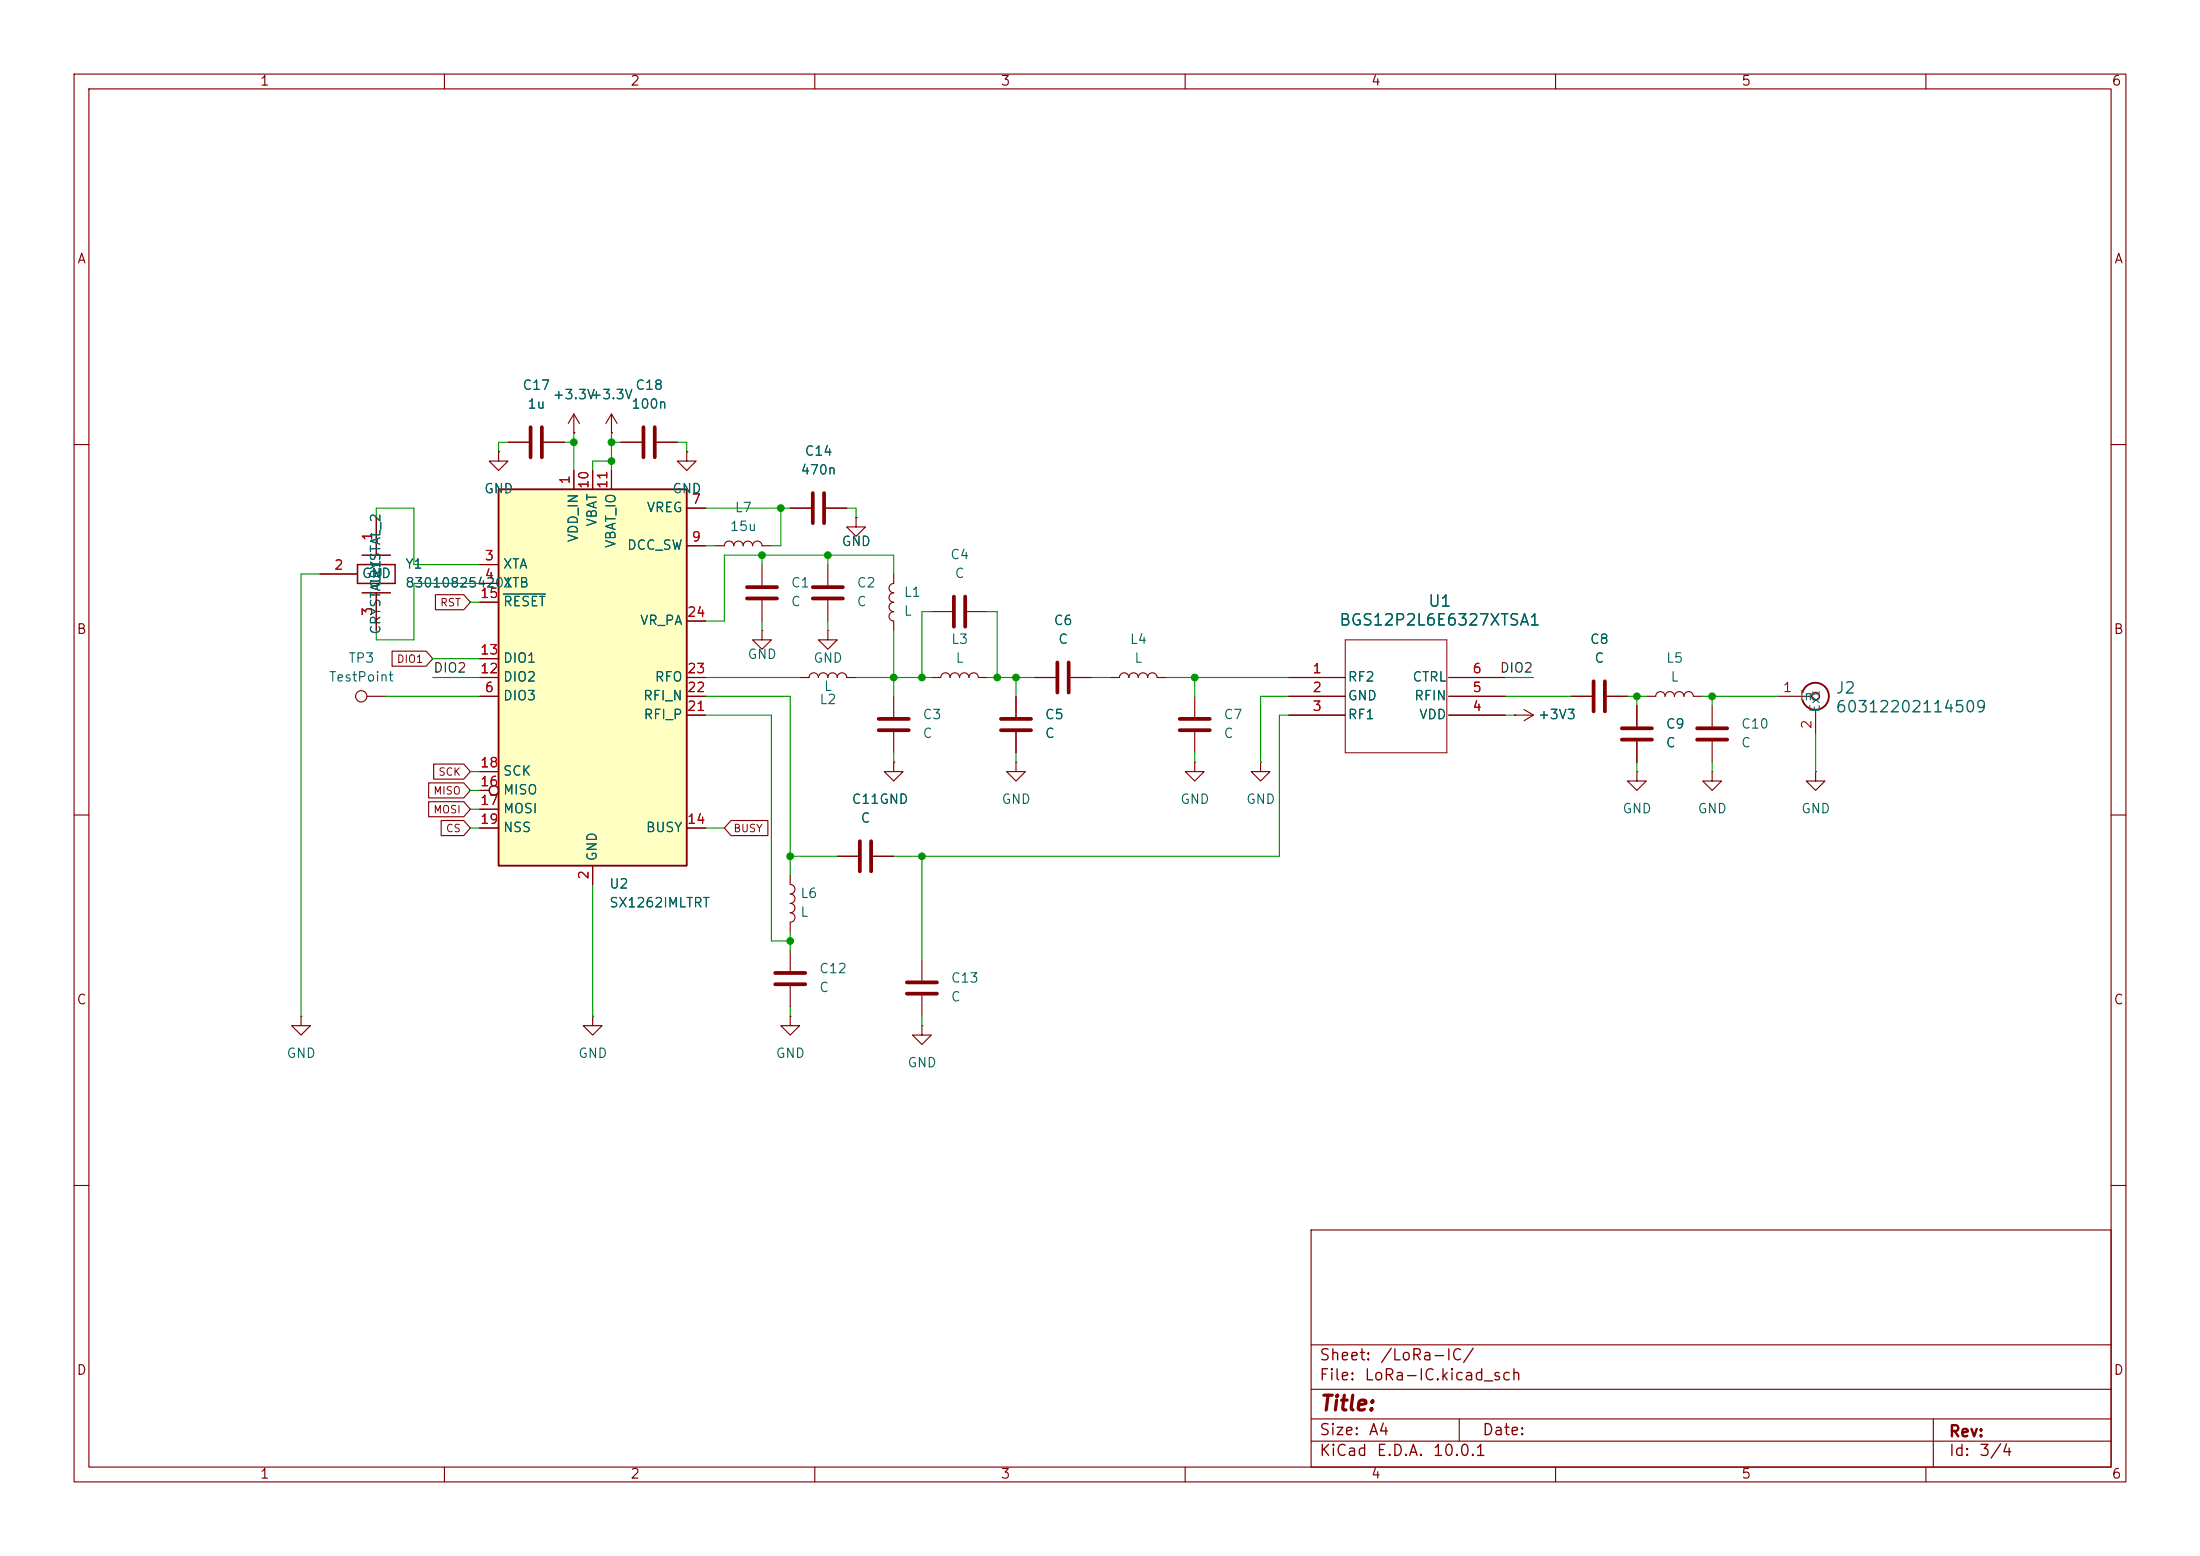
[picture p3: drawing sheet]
<svg xmlns="http://www.w3.org/2000/svg" width="297mm" height="210mm" viewBox="0 0 297 210" stroke-linecap="round" stroke-linejoin="round" font-family="sans-serif">
<g fill="none" stroke="#840000" stroke-width=".15">
<path d="M10 10h277v190h-277zM12 12h273v186h-273zM60 10v2M110 10v2M160 10v2M210 10v2M260 10v2M68.6 59.7h2.8M73.4 59.7h2.8M77.5 58.4h.1M77.5 55.9l-.8 1.3M77.5 55.9l.7 1.3"/>
<path d="M77.5 55.9v2.5M82.5 58.4h.1M82.5 55.9l-.7 1.3M82.5 55.9l.8 1.3M82.5 55.9v2.5M83.8 59.7h2.8M88.6 59.7h2.8M10 60h2M43.2 77.5h5.1M50.8 69.9v5M67.3 61v1.2h1.3l-1.3 1.3-1.3-1.3h1.3M67.3 61h.1"/>
<path d="M92.7 61v1.2h1.3l-1.3 1.3-1.3-1.3h1.3M92.7 61h.1M96.5 73.7h1.3a.64 .64 0 0 1 .6-.7 .64 .64 0 0 1 .7 .7 .64 .64 0 0 1 .6-.7 .64 .64 0 0 1 .6 .7 .64 .64 0 0 1 .7-.7 .64 .64 0 0 1 .6 .7 .64 .64 0 0 1 .6-.7 .64 .64 0 0 1 .7 .7h1.2M102.9 76.2v2.8M106.7 68.6h2.8M111.5 68.6h2.8M111.8 76.2v2.8M120.6 77.5v1.2a.64 .64 0 0 0-.6 .7 .64 .64 0 0 0 .6 .6 .63 .63 0 0 0-.6 .6 .63 .63 0 0 0 .6 .7M285 60h2M49.5 94h2.6M50.8 80v5.1M102.9 85.1v1.3h1.2l-1.2 1.2-1.3-1.2h1.3"/>
<path d="M102.9 85.1h.1M102.9 81v2.8M107.9 91.4h1.3a.64 .64 0 0 1 .7-.6 .64 .64 0 0 1 .6 .6 .64 .64 0 0 1 .6-.6 .64 .64 0 0 1 .7 .6 .64 .64 0 0 1 .6-.6 .64 .64 0 0 1 .6 .6 .64 .64 0 0 1 .7-.6 .64 .64 0 0 1 .6 .6h1.3M111.8 85.1v1.3h1.2l-1.2 1.2-1.3-1.2h1.3M111.8 85.1h.1M111.8 81v2.8M120.6 81.3a.64 .64 0 0 0-.6 .6 .64 .64 0 0 0 .6 .7 .63 .63 0 0 0-.6 .6 .63 .63 0 0 0 .6 .6v1.3M120.6 94v2.8M120.6 98.8v2.8M125.7 91.4h1.3a.64 .64 0 0 1 .6-.6 .64 .64 0 0 1 .7 .6 .64 .64 0 0 1 .6-.6 .64 .64 0 0 1 .6 .6 .64 .64 0 0 1 .7-.6 .64 .64 0 0 1 .6 .6 .64 .64 0 0 1 .6-.6 .64 .64 0 0 1 .7 .6h1.2M125.7 82.6h2.8M130.6 82.6h2.7"/>
<path d="M137.2 94v2.8M137.2 98.8v2.8M139.7 91.4h2.8M144.5 91.4h2.8M149.9 91.4h1.2a.64 .64 0 0 1 .7-.6 .64 .64 0 0 1 .6 .6 .64 .64 0 0 1 .6-.6 .64 .64 0 0 1 .7 .6 .64 .64 0 0 1 .6-.6 .64 .64 0 0 1 .6 .6 .64 .64 0 0 1 .7-.6 .64 .64 0 0 1 .6 .6h1.3M161.3 94v2.8M161.3 98.8v2.8M174 91.4h7.6M174 94h7.6M174 96.5h7.6M195.6 91.4h7.6M195.6 94h7.6"/>
<path d="M195.6 96.5h7.6M204.5 96.5h.1M204.5 96.5h2.5M205.7 95.8l1.3 .7M207 96.5l-1.3 .8M212.1 94h2.8M216.9 94h2.8M221 95.3v2.7M222.2 94h1.3a.64 .64 0 0 1 .7-.7 .64 .64 0 0 1 .6 .7 .64 .64 0 0 1 .6-.7 .64 .64 0 0 1 .7 .7 .64 .64 0 0 1 .6-.7 .64 .64 0 0 1 .6 .7 .64 .64 0 0 1 .7-.7 .64 .64 0 0 1 .6 .7h1.3M231.1 95.3v2.7M240 94h4.6M245.1 95.8v3.3"/>
<path d="M10 110h2M106.7 118.1v1.3a.64 .64 0 0 1 .6 .6 .64 .64 0 0 1-.6 .7 .64 .64 0 0 1 .6 .6 .64 .64 0 0 1-.6 .6M113 115.6h2.8M117.9 115.6h2.7M120.6 102.9v1.2h1.3l-1.3 1.3-1.2-1.3h1.2M120.6 102.9h.1M137.2 102.9v1.2h1.2l-1.2 1.3-1.3-1.3h1.3M137.2 102.9h.1M161.3 102.9v1.2h1.3l-1.3 1.3-1.3-1.3h1.3M161.3 102.9h.1M170.2 102.9v1.2h1.2l-1.2 1.3-1.3-1.3h1.3M170.2 102.9h.1"/>
<path d="M221 104.1v1.3h1.2l-1.2 1.3-1.3-1.3h1.3M221 104.1h.1M221 100.1v2.8M231.1 104.1v1.3h1.3l-1.3 1.3-1.2-1.3h1.2M231.1 104.1h.1M231.1 100.1v2.8M245.1 104.1v1.3h1.3l-1.3 1.3-1.3-1.3h1.3M245.1 104.1h.1M285 110h2M40.6 137.2v1.2h1.3l-1.3 1.3-1.2-1.3h1.2M40.6 137.2h.1M106.7 121.9a.64 .64 0 0 1 .6 .7 .64 .64 0 0 1-.6 .6 .64 .64 0 0 1 .6 .6 .64 .64 0 0 1-.6 .7v1.2"/>
<path d="M124.5 129.5v2.8M124.5 134.4v2.8M10 160h2M177 166h108v32h-108zM285 160h2M60 198v2M110 198v2M160 198v2M177 194.5h108M177 191.5h108M177 187.5h108M177 181.5h108"/>
<path d="M197 191.5v3M210 198v2M260 198v2M261 191.5v6.5"/>
<circle cx="48.8" cy="94" r=".76"/>
</g>
<g fill="none" stroke="#840000" stroke-width=".51">
<path d="M71.6 57.7v4M73.2 57.7v4M86.9 57.7v4M88.4 57.7v4M100.8 79.2h4.1M109.7 66.5v4.1M109.7 79.2h4.1M111.3 66.5v4.1M100.8 80.8h4.1M109.7 80.8h4.1M118.6 97h4.1M118.6 98.6h4.1"/>
<path d="M128.8 80.5v4.1M130.3 80.5v4.1M135.1 97h4.1M135.1 98.6h4.1M142.7 89.4v4.1M144.3 89.4v4.1M159.3 97h4M159.3 98.6h4M215.1 91.9v4.1M216.7 91.9v4.1M218.9 98.3h4.1M218.9 99.8h4.1"/>
<path d="M229.1 98.3h4.1M229.1 99.8h4.1M116.1 113.5v4.1M117.6 113.5v4.1M122.4 132.6h4.1M122.4 134.1h4.1"/>
</g>
<g fill="none" stroke="#840000" stroke-width=".2">
<path d="M48.3 76.2h5v2.5h-5zM48.9 74.9h3.8M48.9 80h3.8"/>
<circle cx="245.1" cy="94" r=".51"/>
</g>
<path d="M181.6 86.4h13.7v15.2h-13.7z" fill="none" stroke="#840000" stroke-width=".14"/>
<path d="M243.3 93.5a1.81 1.81 0 0 1 2.8-1 1.81 1.81 0 0 1 0 2.9 1.81 1.81 0 0 1-2.8-.9" fill="none" stroke="#840000" stroke-width=".25"/>
<path d="M67.3 66h25.4v50.8h-25.4z" fill="#ffffc2"/>
<path d="M67.3 66h25.4v50.8h-25.4z" fill="none" stroke="#840000" stroke-width=".25"/>
<g fill="none" stroke="#840000" stroke-width=".15">
<path d="M68.6 59.7h2.8M73.4 59.7h2.8M77.5 58.4h.1M82.5 58.4h.1M83.8 59.7h2.8M88.6 59.7h2.8M43.2 77.5h5.1M50.8 69.9v5M64.8 76.2h2.5M64.8 78.7h2.5M67.3 61h.1M77.5 63.5v2.5"/>
<path d="M80 63.5v2.5M82.5 63.5v2.5M92.7 61h.1M92.7 68.6h2.5M92.7 73.7h2.5M106.7 68.6h2.8M111.5 68.6h2.8M115.6 69.9v1.2h1.2l-1.2 1.3-1.3-1.3h1.3M115.6 69.9h.1M50.8 80v5.1M52.9 87.9h4.6l.9 1-.9 1h-4.6zM58.8 80.3h3.8l.9 1-.9 1h-3.8z"/>
<path d="M64.8 94h2.5M64.8 91.4h2.5M64.8 88.9h2.5M64.8 81.3h2.5M92.7 94h2.5M92.7 91.4h2.5M92.7 96.5h2.5M92.7 83.8h2.5M137.2 94v2.8M137.2 98.8v2.8M139.7 91.4h2.8M144.5 91.4h2.8"/>
<path d="M174 94h7.6M174 91.4h7.6M174 96.5h7.6M195.6 94h7.6M195.6 91.4h7.6M195.6 96.5h7.6M204.5 96.5h.1M212.1 94h2.8M216.9 94h2.8M221 95.3v2.7M57.9 105.7h4.7l.9 1-.9 1h-4.7zM57.9 108.2h4.7l.9 1-.9 1h-4.7z"/>
<path d="M58.5 103.1h4.1l.9 1-.9 1.1h-4.1zM59.6 110.7h3l.9 1.1-.9 1h-3zM64.8 111.8h2.5M64.8 106.7h1.2M64.8 109.2h2.5M64.8 104.1h2.5M80 116.8v2.6M92.7 111.8h2.5M98.7 110.7h5v2.1h-5l-.9-1zM113 115.6h2.8M117.9 115.6h2.7M120.6 102.9h.1"/>
<path d="M221 100.1v2.8M80 137.2v1.2h1.3l-1.3 1.3-1.3-1.3h1.3M80 137.2h.1M106.7 137.2v1.2h1.2l-1.2 1.3-1.3-1.3h1.3M106.7 137.2h.1M106.7 128.3v2.8M106.7 133.1v2.8M124.5 138.4v1.3h1.2l-1.2 1.3-1.3-1.3h1.3M124.5 138.4h.1"/>
<circle cx="66.7" cy="106.7" r=".63"/>
</g>
<path d="M67.9 80.2h5.7" fill="none" stroke="#006464" stroke-width=".15"/>
<path d="M104.6 131.3h4.1M104.6 132.8h4.1" fill="none" stroke="#840000" stroke-width=".51"/>
<g fill="none" stroke="#009600" stroke-width=".15">
<path d="M68.6 59.7h-1.3v1.3M76.2 59.7h1.3M77.5 58.4v5.1M82.5 58.4v5.1M82.5 59.7h1.3M91.4 59.7h1.3v1.3M43.2 77.5h-2.6v59.7M50.8 69.9v-1.3h5.1v7.6h8.9M64.8 78.7h-8.9v7.7h-5.1v-1.3M82.5 62.2h-2.5v1.3M95.2 73.7h1.3M95.2 68.6h11.5"/>
<path d="M102.9 74.9v1.3M105.4 68.6v5.1h-1.3M111.8 74.9v1.3M114.3 68.6h1.3v1.3M120.6 77.5v-2.6h-22.8v8.9h-2.6M52.1 94h12.7M58.4 91.4h6.4M58.4 88.9h6.4M63.5 81.3h1.3M95.2 91.4h12.7M95.2 94h11.5v24.1M95.2 96.5h8.9v30.5h2.6"/>
<path d="M102.9 83.8v1.3M111.8 83.8v1.3M115.6 91.4h10.1M120.6 85.1v8.9M125.7 82.6h-1.2v8.8M133.3 91.4h6.4M133.3 82.6h1.3v8.8M137.2 91.4v2.6M147.3 91.4h2.6M157.5 91.4h16.5M161.3 91.4v2.6M174 96.5h-1.3v19.1h-52.1"/>
<path d="M174 94h-3.8v8.9M203.2 91.4h3.8M203.2 94h8.9M203.2 96.5h1.3M219.7 94h2.5M221 94v1.3M229.9 94h10.1M231.1 94v1.3M245.1 99.1v5M63.5 111.8h1.3M63.5 104.1h1.3M63.5 106.7h1.3"/>
<path d="M63.5 109.2h1.3M80 119.4v17.8M95.2 111.8h2.6M106.7 115.6h6.3M120.6 101.6v1.3M124.5 115.6v13.9M137.2 101.6v1.3M161.3 101.6v1.3M221 102.9v1.2M231.1 102.9v1.2M106.7 125.7v2.6M106.7 135.9v1.3"/>
<path d="M124.5 137.2v1.2"/>
</g>
<g fill="#009600" stroke="#009600" stroke-width=".14">
<circle cx="111.8" cy="74.9" r=".46"/>
<circle cx="77.5" cy="59.7" r=".46"/>
<circle cx="82.5" cy="59.7" r=".46"/>
<circle cx="105.4" cy="68.6" r=".46"/>
<circle cx="82.5" cy="62.2" r=".46"/>
<circle cx="124.5" cy="91.4" r=".46"/>
<circle cx="120.6" cy="91.4" r=".46"/>
<circle cx="106.7" cy="115.6" r=".46"/>
<circle cx="124.5" cy="115.6" r=".46"/>
<circle cx="221" cy="94" r=".46"/>
<circle cx="161.3" cy="91.4" r=".46"/>
<circle cx="231.1" cy="94" r=".46"/>
<circle cx="102.9" cy="74.9" r=".46"/>
<circle cx="106.7" cy="127" r=".46"/>
<circle cx="134.6" cy="91.4" r=".46"/>
<circle cx="137.2" cy="91.4" r=".46"/>
</g>
<text font-size="2" fill="#840000" x="178" y="190.9">Title:</text>
<g font-size="1.5" fill="#006464">
<text x="192.7" y="82.3">U1</text>
<text x="180.7" y="84.8">BGS12P2L6E6327XTSA1</text>
<text x="247.7" y="94">J2</text>
<text x="247.7" y="96.5">60312202114509</text>
</g>
<g font-size="1.5" fill="#840000">
<text x="178" y="184">Sheet:</text>
<text x="186.2" y="184">/LoRa-IC/</text>
<text x="178" y="186.7">File:</text>
<text x="184.1" y="186.7">LoRa-IC.kicad_sch</text>
<text x="178" y="196.9">KiCad</text>
<text x="178" y="194.1">Size:</text>
<text x="184.7" y="194.1">A4</text>
<text x="185.7" y="196.9">E.D.A.</text>
<text x="193.3" y="196.9">10.0.1</text>
<text x="200" y="194.1">Date:</text>
<text x="263" y="194.3">Rev:</text>
<text x="263" y="196.9">Id:</text>
<text x="267.1" y="196.9">3/4</text>
</g>
<g font-size="1.3" fill="#840000">
<text x="35" y="11.9">1</text>
<text x="85" y="11.9">2</text>
<text x="135" y="11.9">3</text>
<text x="185" y="11.9">4</text>
<text x="235" y="11.9">5</text>
<text x="285" y="11.9">6</text>
<text x="10.3" y="35.9">A</text>
<text x="285.3" y="35.9">A</text>
<text x="10.3" y="85.9">B</text>
<text x="285.3" y="85.9">B</text>
<text x="10.3" y="135.9">C</text>
<text x="285.3" y="135.9">C</text>
<text x="10.3" y="185.9">D</text>
<text x="285.3" y="185.9">D</text>
<text x="35" y="199.9">1</text>
<text x="85" y="199.9">2</text>
<text x="135" y="199.9">3</text>
<text x="185" y="199.9">4</text>
<text x="235" y="199.9">5</text>
<text x="285" y="199.9">6</text>
</g>
<g font-size="1.3" fill="#006464">
<text x="70.4" y="52.9">C17</text>
<text x="85.7" y="52.9">C18</text>
<text x="71.1" y="55.5">1u</text>
<text x="74.5" y="54.2">+3.3V</text>
<text x="79.6" y="54.2">+3.3V</text>
<text x="85.1" y="55.5">100n</text>
<text x="108" y="64.4">470n</text>
<text x="108.5" y="61.8">C14</text>
<text x="65.3" y="66.9">GND</text>
<text x="80.9" y="71.2" transform="rotate(-90 80.9 71.2)">VBAT</text>
<text x="87.2" y="69.4">VREG</text>
<text x="90.7" y="66.9">GND</text>
<text x="98.4" y="72">15u</text>
<text x="99.1" y="69.4">L7</text>
<text x="54.6" y="77.1">Y1</text>
<text x="67.8" y="77.1">XTA</text>
<text x="78.3" y="73.3" transform="rotate(-90 78.3 73.3)">VDD_IN</text>
<text x="83.4" y="74.1" transform="rotate(-90 83.4 74.1)">VBAT_IO</text>
<text x="84.6" y="74.5">DCC_SW</text>
<text x="113.5" y="74">GND</text>
<text x="128.2" y="75.8">C4</text>
<text x="48.8" y="78.3">GND</text>
<text x="51.7" y="79.5" transform="rotate(-90 51.7 79.5)">CRYSTAL_2</text>
<text x="54.6" y="79.6">830108254201</text>
<text x="67.8" y="79.6">XTB</text>
<text x="67.8" y="82.1">RESET</text>
<text x="106.7" y="79.6">C1</text>
<text x="106.7" y="82.1">C</text>
<text x="115.6" y="79.6">C2</text>
<text x="115.6" y="82.1">C</text>
<text x="121.9" y="83.4">L</text>
<text x="121.9" y="80.9">L1</text>
<text x="128.8" y="78.3">C</text>
<text x="46.9" y="89.8">TP3</text>
<text x="51.7" y="85.7" transform="rotate(-90 51.7 85.7)">CRYSTAL_1</text>
<text x="67.8" y="89.8">DIO1</text>
<text x="86.3" y="84.7">VR_PA</text>
<text x="100.8" y="89.3">GND</text>
<text x="109.7" y="89.8">GND</text>
<text x="128.3" y="87.2">L3</text>
<text x="128.9" y="89.8">L</text>
<text x="142.2" y="84.7">C6</text>
<text x="142.8" y="87.2">C</text>
<text x="152.4" y="87.2">L4</text>
<text x="153.1" y="89.8">L</text>
<text x="214.6" y="87.2">C8</text>
<text x="215.2" y="89.8">C</text>
<text x="224.8" y="89.8">L5</text>
<text x="44.3" y="92.3">TestPoint</text>
<text x="67.8" y="94.8">DIO3</text>
<text x="67.8" y="92.3">DIO2</text>
<text x="86.7" y="94.8">RFI_N</text>
<text x="88.3" y="92.3">RFO</text>
<text x="110.5" y="95.4">L2</text>
<text x="111.1" y="93.6">L</text>
<text x="181.9" y="92.3">RF2</text>
<text x="181.9" y="94.8">GND</text>
<text x="190.6" y="92.3">CTRL</text>
<text x="190.8" y="94.8">RFIN</text>
<text x="225.4" y="92.3">L</text>
<text x="242.8" y="94.8">In</text>
<text x="86.8" y="97.4">RFI_P</text>
<text x="124.5" y="97.4">C3</text>
<text x="124.5" y="99.9">C</text>
<text x="141" y="97.4">C5</text>
<text x="141" y="99.9">C</text>
<text x="165.1" y="97.4">C7</text>
<text x="165.1" y="99.9">C</text>
<text x="181.9" y="97.4">RF1</text>
<text x="191.5" y="97.4">VDD</text>
<text x="207.5" y="97.4">+3V3</text>
<text x="224.8" y="98.7">C9</text>
<text x="224.8" y="101.2">C</text>
<text x="235" y="98.7">C10</text>
<text x="235" y="101.2">C</text>
<text x="246" y="96.3" transform="rotate(-90 246 96.3)">Ext</text>
<text x="67.8" y="107.5">MISO</text>
<text x="67.8" y="105">SCK</text>
<text x="67.8" y="110.1">MOSI</text>
<text x="67.8" y="112.6">NSS</text>
<text x="87.1" y="112.6">BUSY</text>
<text x="114.9" y="108.8">C11GND</text>
<text x="116.1" y="111.4">C</text>
<text x="135.1" y="108.8">GND</text>
<text x="159.3" y="108.8">GND</text>
<text x="168.1" y="108.8">GND</text>
<text x="218.9" y="110.1">GND</text>
<text x="229.1" y="110.1">GND</text>
<text x="243.1" y="110.1">GND</text>
<text x="80.9" y="116.3" transform="rotate(-90 80.9 116.3)">GND</text>
<text x="82.2" y="122.8">SX1262IMLTRT</text>
<text x="82.2" y="120.2">U2</text>
<text x="108" y="124.1">L</text>
<text x="108" y="121.5">L6</text>
<text x="110.5" y="131.7">C12</text>
<text x="110.5" y="134.2">C</text>
<text x="128.3" y="132.9">C13</text>
<text x="128.3" y="135.5">C</text>
<text x="38.6" y="143.1">GND</text>
<text x="78" y="143.1">GND</text>
<text x="104.6" y="143.1">GND</text>
<text x="122.4" y="144.4">GND</text>
</g>
<g font-size="1.3" fill="#a90000">
<text x="77.2" y="65.5" transform="rotate(-90 77.2 65.5)">1</text>
<text x="79.8" y="66.1" transform="rotate(-90 79.8 66.1)">10</text>
<text x="82.3" y="66.1" transform="rotate(-90 82.3 66.1)">11</text>
<text x="93.3" y="68.3">7</text>
<text x="45" y="77.2">2</text>
<text x="50.5" y="73.1" transform="rotate(-90 50.5 73.1)">1</text>
<text x="65.3" y="75.9">3</text>
<text x="93.3" y="73.4">9</text>
<text x="50.5" y="83.3" transform="rotate(-90 50.5 83.3)">3</text>
<text x="64.7" y="81">15</text>
<text x="65.3" y="78.5">4</text>
<text x="92.7" y="83.6">24</text>
<text x="64.7" y="88.6">13</text>
<text x="64.7" y="91.2">12</text>
<text x="65.3" y="93.7">6</text>
<text x="92.7" y="93.7">22</text>
<text x="92.7" y="91.2">23</text>
<text x="177.1" y="91.2">1</text>
<text x="177.1" y="93.7">2</text>
<text x="198.7" y="93.7">5</text>
<text x="198.7" y="91.2">6</text>
<text x="240.6" y="93.7">1</text>
<text x="92.7" y="96.3">21</text>
<text x="177.1" y="96.3">3</text>
<text x="198.7" y="96.3">4</text>
<text x="244.9" y="98.5" transform="rotate(-90 244.9 98.5)">2</text>
<text x="64.7" y="106.4">16</text>
<text x="64.7" y="103.9">18</text>
<text x="64.7" y="109">17</text>
<text x="64.7" y="111.5">19</text>
<text x="92.7" y="111.5">14</text>
<text x="79.8" y="118.8" transform="rotate(-90 79.8 118.8)">2</text>
</g>
<g font-size="1.3" fill="#0f0f0f">
<text x="58.4" y="91.1">DIO2</text>
<text x="202.4" y="91.1">DIO2</text>
</g>
<g font-size="1" fill="#840000">
<text x="59.3" y="82.1">RST</text>
<text x="53.5" y="89.7">DIO1</text>
<text x="58.4" y="107.5">MISO</text>
<text x="59.1" y="104.9">SCK</text>
<text x="58.4" y="110">MOSI</text>
<text x="60.1" y="112.6">CS</text>
<text x="98.9" y="112.6">BUSY</text>
</g>
</svg>
